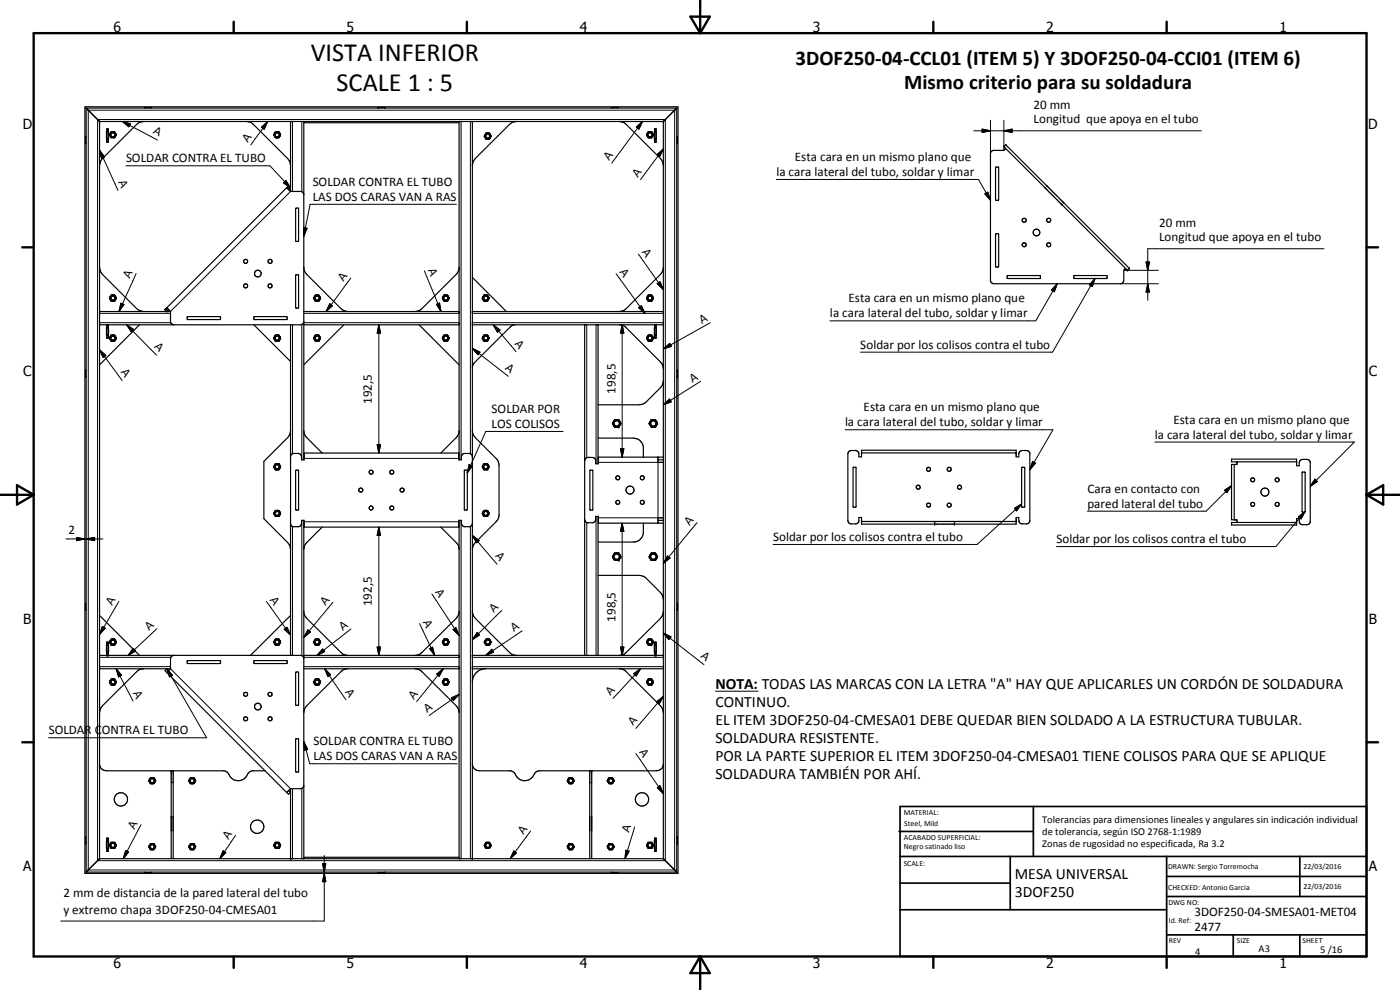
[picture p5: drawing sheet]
<svg xmlns="http://www.w3.org/2000/svg" width="420mm" height="297mm" viewBox="0 0 420 297" stroke-linecap="round" stroke-linejoin="round" font-family="sans-serif">
<g fill="none" stroke="#000" stroke-width=".35">
<path d="M25.5 32h178v230h-178zM25.9 32.4l4 4M25.9 32.4h177.2M25.9 32.4v229.3M29.9 36.4h169.2M29.9 36.4v221.3M32.1 39.5v2.2M32.1 38.7h.4v4h-.4zM32.5 39.5v2.2M33.2 39.8l-.1 .2M33.3 39.8h-.1M33.3 39.5h1.1l.5 .9-.5 .9h-1.1l-.5-.9z"/>
<path d="M33.4 39.5l-.1 .3M34.3 39.5l.2 .3M34.5 39.8l.1 .2M34.5 39.8l-.6-.3-.8 .5M43.1 36.4l-1.5 .4-.6 .5-10.2 10.2-.7 1.1-.2 1.1M43.5 32.4v-.1h2v.1M73.9 36.4l1.5 .4 .7 .5 10.2 10.2 .6 1.1 .3 1.1M82.5 39.8l-.3 .6 .1 .3M82.5 39.8l.7-.3 .8 .5M82.5 39.8l-.2 .9M82.7 39.5h1l.5 .9-.5 .9h-1M82.7 39.5l-.6 .9 .6 .9"/>
<path d="M82.7 39.5l-.2 .3M83.6 39.5l.4 .5M87.2 36.4v21M91.2 36.4v101.6M91.2 36.8h46.6M113.5 32.4v-.1h2v.1M137.8 36.4v101.6M141.8 36.4v221.2M155 36.4l-1.5 .4-.6 .5-10.2 10.2-.7 1.1-.2 1.1M183.5 32.4v-.1h2v.1M185.8 36.4l1.6 .4 .5 .5 10.3 10.2 .6 1.1 .3 1.1M194.6 39.5h1l.5 .9-.5 .9h-1l-.6-.9z"/>
<path d="M194.6 39.5l-.5 .9 .1 .3M195.5 39.5l.4 .5M196.5 39.5v2.2M196.5 38.7h.4v4h-.4zM196.9 39.5v2.2M199.1 36.4v221.3M203.1 32.4l-4 4M203.1 32.4v229.3M25.9 41.1h-.2v2h.2M33.1 40l-.2 .5M33.1 40v.9l.5 .4M34.6 41l-.5 .3"/>
<path d="M34.6 40v.9M34.6 40l.3 .4-.3 .5M34.6 40.9l-.1 .2M34.6 40.9l-.2 .4M34.7 40.1v.1M82.3 40.7l.2 .4M82.5 41.1l.2 .2M82.5 41.1l.5 .2M83.9 41l-.3 .3M84 40l.1 .7M84 40v.7M84 40.9l-.6 .4"/>
<path d="M84 40.7v.2M84.1 40.7l-.1 .2M86.1 56.3l1.1 1.1M87 56.4l-.4 .5M87.1 56.4h-.1M87.1 56.4l-.5-.6-37.1 37 .6 .6 .5-.5M87.2 57.4h3.2l.6 .4 .2 .7M145.3 40.9l.6 .8M145.3 40.9l.6-1h1l.5 1M145.4 40.8v.2M145.4 41l.3 .5M145.4 40.7v.1"/>
<path d="M145.5 40.6v.5M145.5 41.1l.2 .4M145.7 40.2l.2-.2h.9l.3 .4M145.7 41.5l.1 .2M145.7 40.2l-.3 .5M145.7 40.2l-.2 .4M145.7 40.2l.7-.2h.4l.3 .4M145.7 41.5l.7 .2 .6-.2M145.8 41.7h.1M145.9 41.7h1M145.9 40.5l.7-.2 .4 .3v.4a.61 .61 0 0 1-.9 .4 .61 .61 0 0 1-.2-.9zM146.9 41.7h-.1"/>
<path d="M147 41.5l-.1 .2M147.1 40.4v.9M147.1 41.3l-.1 .2M147.1 40.4l.3 .4M147.4 40.9l-.5 .8M147.4 40.8l-.3 .5M194.2 40.7l.6 .6M194.2 40.7l.4 .6M195.8 41l-.3 .3M195.9 40a.9 .9 0 0 0-1.2-.4 .9 .9 0 0 0-.5 1.1M195.9 40l.2 .4-.2 .3M195.9 40v.9"/>
<path d="M195.9 40.9l-.6 .4M195.9 40.7v.2M203.1 41.1h.2v2h-.2M298.8 50.2l.7-.1 .2 .2v9.6l-.2 .2-.7-.2zM301.3 44l.6-.5 37 37-.6 .5zM301.8 43.4l.1 .1M301.8 44.6l-.5 .5h-3.3l-.7 .8v38.4l.2 .5 .8 .3h37.9l.8-.3 .2-.5 .1-3.2 .5-.5M88.8 62.5h.8l-.1 9.9-.8-.1zM298.8 70.2l.7-.1 .2 .2v9.6l-.2 .2-.7-.2zM29.9 93.5h21.3M29.9 80.2l.2 1.1 .7 1 10.2 10.3 1 .6 1.1 .3M32.1 98.3v2.2"/>
<path d="M32.1 97.5v4h.4v-4M32.5 98.3v2.2M32.8 89.5l.5-.9h1.1l.5 .9M32.8 89.5l.5 .8M32.9 89.4l.2 .4M33 89.2l.1 .7M33 89.2l-.1 .2M33.1 89.9l.1 .2M33.1 89l-.1 .2M33.1 89v.1M33.2 90.1l.7 .2 .6-.2M33.2 88.8l-.1 .2"/>
<path d="M33.2 90.1l.1 .2M33.3 90.3h1.1M33.3 90.3h.1M33.4 88.6l-.2 .2M33.6 88.6l-.4 .2M34.1 88.6l.4 .2M34.3 88.6l.2 .2M34.4 90.3h-.1M34.5 88.8l.2 .2M34.5 90.1l-.1 .2M34.7 89v.2M34.7 89.9l-.2 .2"/>
<path d="M34.7 89.2v.7M34.7 89.2l.2 .2M34.9 89.4l-.2 .4M34.9 89.5l-.5 .8M41.9 97.5l-12 12M50.1 92.3l1.1 1.2M51.2 93.5l.1 3.4 .9 .6M56.2 95.1l9.8-.1 .2 .7-.1 .2h-9.8zM76.2 97.5l11 11M76.3 95h9.7l.2 .7-.1 .2h-9.8zM87.2 97.5v99.1M88.8 82.5h.8v9.8l-.2 .2-.7-.3z"/>
<path d="M91.2 96.4l-.2 .7-.8 .4h-60.3M91.2 97.5h46.6M91.2 93.5h46.6M91.2 80.2l.2 1.1 .7 1 10.2 10.3 1 .6 1.1 .3M94.1 89.5l.5-.9h1.1l.5 .9M94.1 89.5l.5 .8M94.2 89.4l.4 .7M94.3 89.7v.1M94.4 89l-.2 .4M94.4 89l-.1 .1M94.4 90l.1 .1M94.5 88.8l-.2 .9"/>
<path d="M94.5 90.1l.1 .2M94.6 90.1l.6 .2 .6-.2M94.6 88.8l-.2 .2M94.6 90.3h1.1M94.6 90.3h.1M94.7 88.6l-.2 .2M94.9 88.6l-.3 .2M95.4 88.6l.4 .2M95.7 88.6l.1 .2M95.7 90.3h.1M95.8 88.8l.2 .2M95.8 90.1l-.1 .2"/>
<path d="M95.9 90l-.1 .1M96 89l.2 .4M96 89v.7M96 89.7v.1M96.2 89.4l-.4 .7M96.2 89.5l-.5 .8M103.2 97.5l-12 12M125.8 97.5l12 12M132.9 89.2l.1 .6M132.9 89.2l.1 .7M133 89l-.1 .2M133 89.9l.1 .2"/>
<path d="M133.1 88.8l-.1 .2M133.1 90.1l.2 .2M133.3 90.3l-.6-.8 .6-.9h1l.5 .9-.5 .8M133.3 90.3h1M133.3 90.3h.1M133.3 88.6l-.2 .2M133.6 88.6l-.5 .2M134 88.6l.6 .4M134.2 88.6l.4 .4M134.3 90.3h-.1M134.6 89l.2 .4-.2 .5M134.6 89.9l-.8 .4-.7-.2"/>
<path d="M134.6 89.9l-.3 .4M134.6 89v.1M134.6 89.1l.1 .6M134.7 89.7l-.1 .1M137.8 80.2l-.2 1.1-.7 1-10.3 10.3-.9 .6-1.2 .3M141.8 97.5h57.3M141.8 93.5h57.3M141.8 83.2l10.2 10.3M144.9 89.1l-.1 .4 .2 .4M145 89l-.1 .1M145 89v.9M145 89.9l.8 .4 .6-.2"/>
<path d="M145 89.9l.2 .4M145.2 90.3l-.5-.8 .5-.9h1.1l.5 .9-.5 .8M145.2 90.3h1.1M145.2 90.3h.1M145.3 88.6l-.3 .4M145.6 88.6l-.6 .4M146 88.6l.5 .4M146.3 88.6l.3 .6M146.3 90.3h.1M146.5 90v.1M146.5 89l.1 .2M146.5 89l.1 .1"/>
<path d="M146.6 89.2v.6M146.6 89.2l-.3 1.1M154.3 97.5l-1.1 .5-10.8 10.8-.6 1.5M175.5 97.5v99.1M179.5 97.5v41.6M186.2 97.5l1.5 .5 10.5 10.6 .6 .9 .3 1.2M194.2 89.2a.9 .9 0 0 0 .4 1 .9 .9 0 0 0 1.1-.1M194.2 89.2l.1 .6M194.3 89l-.1 .2M194.3 90l.3 .3M194.6 88.6h1l.5 .9-.5 .8h-1l-.6-.8zM194.6 88.6l-.3 .4"/>
<path d="M194.8 88.6l-.5 .4M195.3 88.6l.6 .4M195.5 88.6l.4 .4M195.6 90.3h-.1M195.9 89v.9M195.9 89.9l-.3 .4M195.9 89.9l-.2 .2M195.9 89v.1M195.9 89.1l.2 .4-.2 .4M196.5 98.3v2.2M196.5 97.5v4h.4v-4M196.9 98.3v2.2"/>
<path d="M199.1 80.2l-.3 1.1-.6 1-10.3 10.3-.9 .6-1.2 .3M302.3 82.7h9.9v.8l-9.9 .1zM322.3 82.8l9.8-.1 .2 .7-.2 .2h-9.7zM25.9 111h-.2v2h.2M33 101.2l-.1 .3 .2 .4M33 101.2l.1 .7M33.1 101.9l.8 .5 .8-.5M33.1 101l-.1 .2M33.1 101.9l.1 .2M33.2 100.8l.2-.2h.9l.2 .2M33.2 100.8l-.1 .2M33.2 102.1l.1 .1"/>
<path d="M33.3 102.2l.1 .2M33.3 100.5h1.1l.5 1-.5 .9h-1.1l-.5-.9zM33.6 100.6l-.4 .2M34.1 100.6l.6 .4M34.5 102.1v.1M34.6 102l-.3 .4M34.6 100.9l.1 .1M34.7 101v.2M34.7 101.8v.1M34.7 101.2v.7M34.7 101.2v.5M34.7 101.7v.1"/>
<path d="M82.3 101.2l-.1 .3 .2 .4M82.3 101.2l.1 .7M82.4 101.9l.3 .5M82.4 101.9l.8 .5 .8-.5M82.4 101l-.1 .2M82.5 100.8l-.1 .2M82.5 100.8l.2-.2h.9l.3 .2M82.7 100.5h1l.5 1-.5 .9h-1l-.6-.9zM83 100.6l-.5 .2M83.4 100.6l.6 .4M83.9 102l-.3 .4M83.9 100.9l.1 .1"/>
<path d="M84 101l.1 .4-.1 .5M84 101v.9M84.1 101.7l-.1 .1M94.3 101.7v.1M94.4 101v.9M94.4 101l-.2 .4 .2 .5M94.4 101l.3-.4h1l.3 .4M94.4 101.9l.1 .2M94.4 101.9l.8 .5 .8-.5M94.5 102.1l.1 .1M94.6 102.2l.1 .2M94.6 100.5h1.1l.5 1-.5 .9h-1.1l-.5-.9z"/>
<path d="M94.9 100.6l-.5 .4M95.4 100.6l.6 .4M96 101l.2 .4-.2 .3M96 101v.9M96 101.9l-.3 .5M96 101.8v.1M96 101.7v.1M132.9 101.2v.5M132.9 101.2l.1 .7M132.9 101.7l.1 .1M133 101.8v.1M133 101.9l.8 .5 .8-.5"/>
<path d="M133 101l-.1 .2M133 101.9l.3 .5M133.1 100.8l-.1 .2M133.1 100.8l.2-.2h.9l.4 .4M133.1 102.1l.1 .1M133.3 100.5h1l.5 1-.5 .9h-1l-.6-.9zM133.6 100.6l-.5 .2M134 100.6l.6 .4M134.4 102.2l-.2 .2M134.5 102l-.1 .1M134.6 101v.9M134.6 101l.2 .4-.2 .5"/>
<path d="M134.7 101.7l-.1 .1M145 101l.3-.4h1l.2 .4M145 101.9l.8 .5 .7-.5M145 101l-.2 .4 .2 .5M145 101v.9M145.1 102l.2 .4M145.2 100.5h1.1l.5 1-.5 .9h-1.1l-.5-.9zM145.6 100.6l-.6 .4M146 100.6l.5 .4M146.5 101l.1 .2M146.5 101.9l-.2 .5M146.6 101.8l-.1 .1"/>
<path d="M146.6 101.7v.1M146.6 101.2v.5M146.6 101.2l-.1 .7M194.2 101.2l.1 .7M194.2 101.2v.5M194.2 101.7l.1 .1M194.3 101.8v.1M194.3 101l.3-.4h.9l.4 .4M194.3 101.9l.8 .5 .8-.5M194.3 101l-.1 .2M194.3 101.9l.3 .5M194.6 100.5h1l.5 1-.5 .9h-1l-.6-.9z"/>
<path d="M194.8 100.6l-.5 .4M195.3 100.6l.6 .4M195.8 102l-.3 .4M195.9 101l.2 .4-.2 .5M195.9 101v.9M195.9 101.7v.1M199.1 114.2l-.3 1.2-.6 .9-4.2 4.3-1 .6-1.2 .3h-12.3M203.1 111h.2v2h-.2M82.4 139.6l-.2 .4 .2 .4M82.4 139.6l-.1 .4 .2 .7M82.5 139.4l-.1 .2M82.5 139.4l.7-.3 .8 .5"/>
<path d="M82.7 139.1h1M82.7 139.1l-.6 .9 .6 1h1l.5-1-.5-.9M82.7 139.1l-.2 .3M83.6 139.1l.1 .1M83.7 139.2l.3 .4M84 139.6l.1 .4-.1 .5M84 139.6v.9M87.2 136.8l.8-.7h1.7l.4 .2a1.76 1.76 0 0 1 .4 1.7h.8v-2.1h46.4v2.1h.8a1.59 1.59 0 0 1 .6-1.9h1.9l.8 .7M87.2 129.2l-.3 1.1-.6 1-7.1 7.1v17.2l7.1 7.2 .6 .9 .3 1.2M91.2 129.2a2.79 2.79 0 0 0 .9 2.1l4.6 4.6M137.8 129.2a2.79 2.79 0 0 1-.9 2.1l-4.6 4.6M141.8 129.2l.6 1.8 6.8 6.8 .6 1.5-.1 15.9-.8 1.3-6.5 6.6-.6 1.8"/>
<path d="M145 139.6a.89 .89 0 0 1 1.5 0M145 139.6v.9M145 139.6l-.2 .4 .2 .5M145.2 139.1h1.1M145.2 139.1l-.5 .9 .5 1h1.1l.5-1-.5-.9M145.2 139.2l-.2 .4M145.3 139.1l-.1 .1M146.3 139.1v.1M146.3 139.2l.2 .4M146.5 139.6l.1 .7M146.5 139.6l.3 .4-.3 .5M179.5 131.4h10.6a3.1 3.1 0 0 1 3 2.6v3.2"/>
<path d="M183.8 127l.6 1.1M184.4 128.1h1.3M184.4 125.9l-.6 1.1M184.4 126l-.6 1M184.8 126a1.1 1.1 0 0 0-.8 1.2 1.1 1.1 0 0 0 1 .9M185.2 126a1.09 1.09 0 0 1 1 1.1 1.09 1.09 0 0 1-1 1M185.7 125.9l-1.3 .1M185.7 125.9l.6 1.1M185.7 126l.6 1M186.3 127l-.6 1.1M195.2 126.4a1.11 1.11 0 0 0 .7 1.7M195.2 126.4l-.4 .6 .6 1.1"/>
<path d="M195.4 128.1h1.3M195.4 125.9l-.6 1.1 .6 1.1M195.4 126l-.2 .4M195.9 126l-.7 .4M196.4 126a1.1 1.1 0 0 1 .8 1.2 1.1 1.1 0 0 1-1.1 .9M196.7 125.9l.6 1.1M196.7 125.9l-1.3 .1M196.7 126l.6 1M197.3 127l-.6 1.1M197.5 137.2v1.5h1.6M197.5 138h1.6M199.1 137.2h-19.5v1.9h-.8v-1.1l-.6-.7-1.7-.1a1 1 0 0 0-1 1"/>
<path d="M254.8 135.4l.7-.2 1.9 .2 .4 .5v1.2h.8v-2h46.4v2h.8v-1.2l.7-.7h1.8l.8 .7v20.5l-.6 .7-1.7 .1-.7-.2-.3-.8v-.9h-.8v2h-46.4v-2h-.8v1.1l-.4 .6a3.1 3.1 0 0 1-2.4 .1l-.5-.9v-20zM258.6 135.9h46.4M370.4 139.4v16.6M371.2 138.6v.8h-1.6v16.6h1.6v.8M389.1 138.6h-19.5v-.8h19.5v1.9h.8l.1-1.1 .5-.6 1.7-.2 .6 .2 .4 .6v18.1l-.4 .5-.6 .2a2.34 2.34 0 0 1-2.1-.3l-.2-1.5h-.8v1.9h-19.5v-.7h19.5M82.3 153.8l-.1 .3 .2 .4M82.3 153.8l.1 .7M82.4 154.5l.1 .2M82.4 153.6l-.1 .2M82.5 140.7l.2 .2 1.1-.1M82.5 154.7l.2 .2M82.5 153.4l.7-.2 .6 .2"/>
<path d="M82.5 153.4l-.1 .2M82.7 153.2h1l.5 .9-.5 .8h-1M82.7 153.2l-.6 .9 .6 .8M82.7 153.2l-.2 .2M83.6 153.2l.4 .4M83.9 153.4v.1M83.9 140.6v.1M84 153.6l.1 .4-.1 .5M84 140.5l-.8 .4-.7-.2M84 153.6v.9M84 154.5l-.8 .4-.7-.2M84 154.5l-.4 .4"/>
<path d="M87.2 157.3l.8 .7h1.7l.4-.2a1.76 1.76 0 0 0 .4-1.7h.8v2.1h46.4v-2.1h.8a1.59 1.59 0 0 0 .6 1.8l1.9 .1 .8-.7M88.8 141.1h.8l-.1 11.9h-.7l-.1-.2zM91.2 156.1v101.5M96.7 158.2l-4.9 4.9-.4 .6-.2 1.2M132.3 158.2l4.8 4.9 .5 .6 .2 1.2M137.8 156.1v101.5M139.3 141.1l.9 .1-.1 11.8h-.8zM145 140.5l.3 .3a1 1 0 0 0 1.2-.3M145 153.6l-.2 .4 .2 .5M145 153.6a.94 .94 0 0 1 1.5 0M145 154.5a.89 .89 0 0 0 1.5 0M145 153.6v.9"/>
<path d="M145 154.5l.3 .4M145.1 140.6v.1M145.2 153.2h1.1l.5 .9-.5 .8h-1.1l-.5-.8zM145.3 153.2l-.2 .3M146.3 153.2l.2 .4M146.5 154.5l-.2 .4M146.5 140.5l-.2 .4-1.1-.1M146.5 153.6l.1 .2M146.6 153.8l.2 .3-.3 .4M146.6 153.8l-.1 .7M146.7 140.2l-.1 .2M175.5 155.8l.3 .8 .5 .2h1.7l.8-.7v-1.2h.8v2.1h19.5"/>
<path d="M177.1 141.1h.6l.2 .1-.1 11.8h-.7l-.1-.2zM179.5 154.9v41.7M193.1 157v3a2.93 2.93 0 0 1-3 2.6h-10.6M197.5 156.1h1.6M199.1 155.4h-1.6v1.6M256.1 140.2l.8 .2v11.6l-.2 .2-.7-.2zM258.6 156.5h46.4M278.3 151a.62 .62 0 0 1 .9 .3 .62 .62 0 0 1-.4 .8h-.3l-.4-.3zM280.5 156.5v.8M286.5 156.5v.8M306.7 140.3l.7-.1 .1 .2v11.6l-.2 .2-.7-.2zM390.9 141.6h.7l.1 .3v11.6l-.2 .2-.7-.2z"/>
<path d="M179.5 172.6h12.3l1.2 .3 1 .6 4.2 4.3 .6 .9 .3 1.2M183.8 167l.6 1.1M184.4 166l-.6 1M184.4 165.9h1.3M184.4 168.1h1.3M184.4 165.9l-.6 1.1M184.5 165.9l-.1 .1M185.7 165.9l.6 1.1M185.7 166l.4 .8v.5M185.7 165.9v.1M186 166.5l.3 .5M186 166.5a1.1 1.1 0 0 0-1.7-.3 1.1 1.1 0 0 0 .2 1.8 1.1 1.1 0 0 0 1.6-.7"/>
<path d="M186.2 167.3l-.5 .8M186.3 167l-.6 1.1M186.3 167l-.1 .3M195 167.3l.4 .8M195.2 166.4l-.3 .5 .1 .4M195.2 166.4a1.1 1.1 0 0 1 1.7 0 1.1 1.1 0 0 1-.3 1.6 1.1 1.1 0 0 1-1.6-.7M195.2 166.4l-.2 .9M195.4 165.9h1.3M195.4 168.1h1.3M195.4 165.9l-.6 1.1 .6 1.1M195.4 166l-.2 .4M195.5 165.9l-.1 .1"/>
<path d="M196.7 165.9v.1M196.7 165.9l.6 1.1M196.7 166l.6 1M197.3 167l-.6 1.1M25.9 181h-.2v2h.2M29.9 196.6h60.3l.8 .4 .2 .7M29.9 184.7l12 11.9M32.1 193.5v2.2M32.1 196.6v-3.9h.4v3.9M32.5 193.5v2.2M32.8 192.7l.5 .8h1.1l.5-.8M32.8 192.7l.5-.9h1.1l.5 .9"/>
<path d="M32.9 192.7l.1 .2M33 192.4l-.1 .3M33 192.9l.1 .2M33 192.4v.5M33.1 193.1l.1 .2M33.1 192.2l-.1 .2M33.2 193.3l.7 .2 .6-.2M33.2 192l-.1 .2M33.2 193.3l.2 .2M33.4 191.8l-.2 .2M33.6 191.8l-.4 .2M34.1 191.8l.4 .2"/>
<path d="M34.3 191.8l.2 .2M34.5 192l.2 .2M34.5 193.3l-.2 .2M34.5 192l.1 .1M34.7 192.2v.2M34.7 193.1l-.2 .2M34.7 192.4v.5M34.7 192.4l.2 .3M34.7 192.9v.2M34.9 192.7l-.2 .2M52.2 196.6l-.6 .2-.3 .4-.1 3.5M56.2 198.3l9.8-.1 .2 .2v.5l-.2 .2h-9.6l-.2-.2z"/>
<path d="M76.2 198.3l9.8-.1 .2 .2v.5l-.2 .2h-9.6zM82.3 192.4v.5M82.3 192.9l.2 .4M82.5 192l-.2 .4M82.5 193.3l.2 .2M82.7 191.8h1l.5 .9-.5 .8h-1M82.7 191.8l-.6 .9 .6 .8M82.7 191.8l-.2 .2M83 191.8l-.5 .2M83.4 191.8l.6 .4M83.6 191.8l.3 .3M84 193.1l-.8 .4-.7-.2"/>
<path d="M84 192.2v.2M84 193.1l-.4 .4M84 192.2l.1 .2M84 192.4v.7M84.1 192.4l-.1 .7M87.2 184.7l-12 11.9M91.2 196.6h46.6M91.2 183.4l.2 1.1 .7 1 10.2 10.2 .6 .6 1.1 .3M94.1 192.7l.5 .8h1.1l.5-.8M94.1 192.7l.5-.9h1.1l.5 .9M94.2 192.7l.1 .2M94.3 192.9l.3 .4"/>
<path d="M94.3 192.4v.5M94.3 192.4l-.1 .3M94.3 192.9l.2 .4M94.5 193.3l.2 .2M94.5 192l-.2 .4M94.6 193.3l.6 .2 .6-.2M94.6 192l-.3 .4M94.7 191.8l-.2 .2M94.9 191.8l-.3 .2M95.4 191.8l.4 .2M95.7 191.8l.1 .2M95.8 192l.2 .4"/>
<path d="M95.8 193.3l-.1 .2M96 192.4v.5M96 192.9l-.2 .4M96 192.4l.2 .3M96.2 192.7l-.2 .2M132.9 192.9l.2 .4M132.9 192.4v.5M133.1 192l-.2 .4M133.1 193.3l.2 .2M133.3 191.8h1l.5 .9-.5 .8h-1l-.6-.8zM133.3 191.8l-.2 .2M133.6 191.8l-.5 .2"/>
<path d="M134 191.8l.6 .4M134.2 191.8l.3 .3M134.6 192.2l.1 .2M134.6 193.1l-.8 .4-.7-.2M134.6 193.1l-.4 .4M134.7 192.4v.5M134.7 192.9l-.1 .2M137.8 183.4l-.2 1.1-.7 1-10.3 10.2-.6 .6-1.1 .3M141.8 196.6h57.3M141.8 183.4l.2 1.1 .7 1 10.2 10.2 .6 .6 1.1 .3M145.3 192.7l.6 .8h1l.5-.8M145.3 192.7l.6-.9h1l.5 .9"/>
<path d="M145.4 192.7l.1 .2M145.5 192.4v.5M145.5 192.4l-.1 .3M145.5 192.9l.2 .4M145.7 193.3l.2 .2M145.7 192l-.2 .4M145.7 193.3l.7 .2 .6-.2M145.9 191.8l-.2 .2M146.1 191.8l-.4 .2M146.6 191.8l.4 .2M146.8 191.8l.2 .2M147 192l.1 .2"/>
<path d="M147 193.3l-.2 .2M147.1 192.2l.3 .5M147.1 192.2v.9M147.1 193.1l-.1 .2M147.4 192.7l-.3 .4M194.2 192.4v.5M194.2 192.9a.9 .9 0 0 0 .8 .6 .9 .9 0 0 0 .9-.4M194.2 192.9l.4 .6M194.6 191.8h1l.5 .9-.5 .8h-1l-.6-.8zM194.6 191.8l-.4 .6M194.8 191.8l-.6 .6M195.3 191.8l.6 .4"/>
<path d="M195.5 191.8l.3 .3M195.9 192.2v.2M195.9 192.2v.9M195.9 193.1l-.4 .4M195.9 192.4l.2 .3-.2 .4M196.5 193.5v2.2M196.5 196.6v-3.9h.4v3.9M196.9 193.5v2.2M199.1 183.4l-.3 1.1-.6 1-10.3 10.2-.5 .6-1.2 .3M203.1 181h.2v2h-.2M29.9 200.7h21.3M32.8 204.6l.5 .9"/>
<path d="M32.9 204.6l.1 .3M33 204.9l.1 .2M33 204.4v.5M33 204.4l-.1 .2M33.1 204.2a.89 .89 0 0 1 1.6 0M33.1 205.1a.94 .94 0 0 0 1.6 0M33.1 204.2l-.1 .2M33.1 205.1l.2 .4M33.3 203.8l-.5 .8M33.3 203.8h1.1M33.3 205.5h1.1M33.3 203.8l-.2 .4"/>
<path d="M33.3 205.5h.1M33.4 203.8h-.1M34.3 203.8h.1M34.4 203.8l.5 .8M34.4 203.8l.3 .4M34.4 205.5h-.1M34.6 205.2l-.2 .3M34.7 204.2v.2M34.7 204.4v.5M34.7 204.9v.2M34.7 204.4l.2 .2M34.9 204.6l-.2 .3"/>
<path d="M34.9 204.6l-.5 .9M42.7 200.7l-1.4 .6-10.5 10.5-.7 .9-.2 1.2M50.1 201.8l36.5 36.5 .6-.6-.6-.5M50.6 201.2l-.5-.5-.6 .5 .6 .6M51.2 200.7l-1.1 1.1M88.8 201.7h.8l-.1 9.9-.8-.1zM91.2 200.7h46.6M94.1 204.6l.5 .9M94.2 204.6l.2 .5M94.3 204.4l.1 .7M94.4 204.2l-.2 .4M94.4 205.1l.1 .2"/>
<path d="M94.4 205.1l.2 .2M94.5 205.3l.1 .2M94.5 204l-.1 .2M94.6 204l.6-.2 .6 .2M94.6 205.3l.6 .2 .6-.2M94.6 204l-.2 .2M94.6 203.8h1.1M94.6 205.5h1.1M94.6 203.8l-.5 .8M94.6 205.5h.1M94.6 203.8l-.1 .2M94.7 203.8h-.1"/>
<path d="M95.7 203.8h.1M95.7 203.8l.5 .8M95.7 205.5h.1M95.7 203.8l.1 .2M95.8 204l.2 .2M95.8 205.3l-.1 .2M96 205.1l-.2 .2M96 204.2l.2 .4M96 204.4v.7M96.2 204.6l-.2 .5M96.2 204.6l-.5 .9M104 200.7l-1.4 .6-10.5 10.5a2.79 2.79 0 0 0-.9 2.1"/>
<path d="M124.9 200.7l1.5 .6 10.5 10.5a2.79 2.79 0 0 1 .9 2.1M132.9 204.4v.5M132.9 204.9l.1 .2M133 205.1l.1 .2M133 204.2l-.1 .2M133.1 204l.7-.2 .8 .4M133.1 204l-.1 .2M133.1 205.3l.2 .2M133.3 203.8h1M133.3 205.5h1M133.3 203.8l-.6 .8 .6 .9M133.3 205.5h.1"/>
<path d="M133.3 203.8l-.2 .2M133.3 203.8h.1M134.2 203.8h.1M134.3 203.8l.5 .8-.5 .9M134.3 205.5h-.1M134.3 203.8l.3 .4M134.5 205.2l-.2 .3M134.6 204.2l.2 .4-.2 .5M134.6 205.1l-.8 .4-.7-.2M134.7 204.4l-.1 .7M141.8 200.7h57.3M145.3 200.7a4 4 0 0 0-3.5 3.9"/>
<path d="M186.2 200.7l1.5 .6 10.5 10.5 .6 .9 .3 1.2M194.2 204.4v.5M194.2 204.9l.1 .2M194.3 204.2a.89 .89 0 0 1 1.6 0M194.3 205.1l.8 .4 .6-.2M194.3 204.2l-.1 .2M194.3 205.1l.3 .4M194.6 203.8l-.3 .4M195.5 203.8h.1M195.6 203.8h-1l-.6 .8 .6 .9h1M195.6 203.8l.5 .8-.5 .9M195.6 205.5h-.1"/>
<path d="M195.6 203.8l.3 .4M195.8 205.2l-.1 .1M195.9 204.2l.2 .4-.2 .5M195.9 204.2v.9M195.9 205.1l-.3 .4M29.9 229.2a2 2 0 0 0 2 2.1h35.3a3.9 3.9 0 0 1 2.2 2.1 3.2 3.2 0 0 0 5.2-1.5l1.1-.6h3.8M44.8 234v.5M44.8 234.5l.1 .2M44.9 234.7l.1 .2M44.9 233.8l-.1 .2M45 234.9l.2 .2M45 233.6l.9-.2 .7 .6"/>
<path d="M45 234.9l.5 .2M45 233.6l-.1 .2M45.2 233.3l-.2 .3M46.1 233.3l.5 .7M46.2 233.3h-1l-.5 .9 .5 .9h1M46.2 233.3l.5 .9-.5 .9M46.4 234.7l-.5 .4M46.4 234.7l-.3 .4M46.6 234v.5M46.6 234.5l-.2 .2M51.4 231.3v26.3M52 231.3v26.3"/>
<path d="M56.8 234.5l.1 .2M56.8 234v.5M56.9 234.7l.2 .2M57 234.9l.2 .2M57 233.6l-.2 .4M57.1 233.6l.6-.3 .6 .3M57.1 234.9l.3 .2M57.1 233.6l-.3 .4M57.2 233.3h1l.5 .9-.5 .9h-1l-.6-.9zM57.2 233.3l-.2 .3M58.1 233.3l.2 .3M58.3 233.6l.2 .2"/>
<path d="M58.3 234.9l-.4 .2M58.3 234.9l-.2 .2M58.5 233.8v.9M58.5 234.7l-.2 .2M58.5 233.8a.51 .51 0 0 1 0 .9M86.1 237.7v.1M86.6 237.2l-.5 .5M87.2 236.6v21M87.2 236.6l-.6 .6M88.8 221.7h.8v9.9h-.2l-.7-.2zM91.2 235.6l-.2 .7-.6 .3h-3.2M141.8 229.2a2.09 2.09 0 0 0 2 2.1h9.4a2.74 2.74 0 0 1 1.9 1.8 3.1 3.1 0 0 0 5.3-.9l.4-.6 .9-.3h35.4a2.09 2.09 0 0 0 2-2.1"/>
<path d="M170.4 234v.5M170.4 234.5l.2 .4M170.6 233.6l.7-.3 .7 .5M170.6 234.9l.5 .2M170.6 233.6l-.2 .4M170.6 234.9l.2 .2M170.8 233.3l-.2 .3M171.7 233.3l.3 .5M171.8 233.3h-1l-.5 .9 .5 .9h1M171.8 233.3l.5 .9-.5 .9M172 233.8l.3 .4-.3 .5M172 233.8v.9"/>
<path d="M172 234.7l-.5 .4M172 234.7l-.3 .4M177 231.3v26.3M177.6 231.3v26.3M182.4 234v.5M182.4 234.5l.1 .2M182.5 234.7l.5 .4M182.5 234.7l.3 .4M182.8 233.3h1l.5 .9-.5 .9h-1l-.6-.9zM182.8 233.3l-.4 .7M183.7 233.3l.2 .3M183.9 234.9l-.4 .2"/>
<path d="M183.9 233.6l-.9-.2-.6 .6M183.9 233.6l.2 .2M183.9 234.9l-.2 .2M184.1 234.7l-.2 .2M184.1 233.8v.9M184.1 233.8l.2 .4-.2 .5M25.9 251h-.2v2h.2M29.9 257.6h169.2M29.9 257.7l-4 4M32.1 252.3v2.3M32.1 251.5h.4v3.9h-.4zM32.5 252.3v2.3"/>
<path d="M32.8 253.7l.5 .9h1.1l.5-.9M32.8 253.7l.5-1h1.1l.5 1M32.9 253.7l.1 .2M33 253.4l-.1 .3M33 253.9l.1 .2M33 253.4v.5M33.1 254.1l.1 .2M33.1 253.2l-.1 .2M33.2 253l.1-.2h1.1l.2 .3M33.2 253l-.1 .2M33.2 254.3l.2 .3M33.6 252.8l-.4 .2"/>
<path d="M34.1 252.8l.6 .6M34.6 254.2l-.3 .4M34.7 253.4v.5M34.7 253.4l.2 .3M34.7 253.9l-.6 .6-.9-.2M34.9 253.7l-.2 .2M44.8 254.3l.1 .1M44.8 254.3l.1 .2M44.9 253.6v.1M44.9 253.6l-.1 .7M44.9 254.5l.3 .4M45 253.4l-.2 .9"/>
<path d="M45 253.4l-.1 .2M45.2 253.2l-.2 .2M45.5 253.2l-.5 .2M45.9 253.2l.5 .4M46.1 253.2l.5 .6M46.2 253.2h-1l-.5 .8 .5 .9h1M46.2 253.2l.5 .8-.5 .9M46.4 253.6l.2 .2M46.4 253.6l.1 .1M46.5 254.4a.92 .92 0 0 1-1.6 .1M46.6 253.8v.5M46.6 254.3l-.5 .6"/>
<path d="M56.8 253.8v.5M56.8 254.3l.4 .6M56.8 254.4a.92 .92 0 0 0 1.7 .1M56.9 253.6l-.1 .2M57 253.4l-.1 .2M57.1 253.4l-.2 .2M57.2 253.2h1l.5 .8-.5 .9h-1l-.6-.9zM57.2 253.2l-.2 .2M57.4 253.2l-.3 .2M57.9 253.2l.4 .2M58.1 253.2l.2 .2M58.3 253.4l.2 .2"/>
<path d="M58.3 253.4l.3 .4M58.5 253.6l.2 .4-.2 .4M58.5 254.5l-.4 .4M58.5 253.6v.1M58.5 253.8v.7M82.3 253.4v.5M82.3 253.9l.2 .4M82.5 253l.1-.2h1.1l.2 .3M82.5 254.3l.2 .3M82.5 253l-.2 .4M82.7 252.7h1l.5 1-.5 .9h-1l-.6-.9zM83 252.8l-.5 .2"/>
<path d="M83.4 252.8l.6 .6M83.9 254.2l-.3 .4M84 254.1l-.8 .5-.7-.3M84 253.4v.7M84.1 253.4l-.1 .7M91.2 257.2h46.6M145.3 253.7l.6 .9h1l.5-.9M145.3 253.7l.6-1h1l.5 1M145.4 253.7l.1 .2M145.5 253.4l-.1 .3M145.5 253.9l.2 .4M145.5 253.4v.5"/>
<path d="M145.7 253l.1-.2h1.1l.2 .4M145.7 254.3l.2 .3M145.7 253l-.2 .4M145.7 254.3l.7 .3 .6-.3M146.1 252.8l-.4 .2M146.6 252.8l.5 .4M147 254.3l-.2 .3M147.1 253.2v.9M147.1 254.1l-.1 .2M147.1 253.2l.3 .5M147.4 253.7l-.3 .4M170.4 254.3l.1 .1"/>
<path d="M170.4 254.3l.1 .2M170.5 254.5l.1 .2M170.5 253.6l-.1 .7M170.5 253.6l-.2 .4 .1 .3M170.6 253.4l-.1 .2M170.6 254.7l.2 .2M170.8 253.2l-.2 .2M171.1 253.2l-.5 .2M171.5 253.2l.5 .4M171.7 253.2l.3 .4M171.8 253.2h-1l-.5 .8 .5 .9h1M171.8 253.2l.5 .8-.5 .9"/>
<path d="M172 254.5l-.7 .4-.7-.2M172 253.6l.3 .4-.3 .5M172 254.5l-.3 .4M172 253.6l.2 .2M172.1 253.8v.5M172.2 254.3l-.2 .2M182.4 253.8v.5M182.4 254.3l.4 .6M182.4 254.4a.92 .92 0 0 0 1.7 .1M182.5 253.6l-.1 .2M182.8 253.2h1l.5 .8-.5 .9h-1l-.6-.9zM182.8 253.2l-.3 .4"/>
<path d="M183 253.2l-.5 .4M183.5 253.2l.4 .2M183.7 253.2l.2 .2M183.9 253.4l.2 .2M183.9 253.4l.3 .4M184.1 253.6l.2 .4-.2 .5M184.1 254.5l-.4 .4M184.1 253.6v.1M184.1 253.8v.5M184.2 254.3l-.1 .1M194.2 253.9l.4 .5 .5 .2 .8-.5M194.2 253.4v.5"/>
<path d="M194.2 253.9l.4 .7M194.3 253.1l-.1 .3M194.4 253l.1-.2h1.1l.2 .3M194.6 252.7h1l.5 1-.5 .9h-1l-.6-.9zM194.8 252.8l-.6 .6M195.3 252.8l.6 .4M195.8 254.2l-.3 .4M195.9 253.2v.9M195.9 253.2l.2 .4-.2 .5M196.5 252.3v2.3M196.5 251.5h.4v3.9h-.4zM196.9 252.3v2.3"/>
<path d="M199.1 257.7l4 4M203.1 251h.2v2h-.2M25.9 261.7h177.2M43.5 261.7v.1h2v-.1M113.5 261.7v.1h2v-.1M183.5 261.7v.1h2v-.1"/>
<circle cx="33.9" cy="40.4" r=".61"/>
<circle cx="83.2" cy="40.5" r=".6"/>
<circle cx="195.1" cy="40.5" r=".59"/>
<circle cx="73.7" cy="78.4" r=".61"/>
<circle cx="81" cy="78.4" r=".6"/>
<circle cx="307.3" cy="66.1" r=".6"/>
<circle cx="307.4" cy="73.4" r=".6"/>
<circle cx="311.1" cy="69.8" r="1"/>
<circle cx="314.7" cy="73.4" r=".6"/>
<circle cx="314.7" cy="66.1" r=".6"/>
<circle cx="33.9" cy="89.5" r=".6"/>
<circle cx="73.7" cy="85.8" r=".6"/>
<circle cx="77.4" cy="82.1" r="1.01"/>
<circle cx="81" cy="85.8" r=".61"/>
<circle cx="95.2" cy="89.4" r=".6"/>
<circle cx="133.8" cy="89.4" r=".61"/>
<circle cx="145.8" cy="89.5" r=".61"/>
<circle cx="195.1" cy="89.5" r=".59"/>
<circle cx="33.9" cy="101.4" r=".59"/>
<circle cx="83.2" cy="101.4" r=".59"/>
<circle cx="95.2" cy="101.4" r=".6"/>
<circle cx="133.8" cy="101.4" r=".6"/>
<circle cx="145.8" cy="101.4" r=".61"/>
<circle cx="195.1" cy="101.4" r=".59"/>
<circle cx="185.1" cy="127" r=".81"/>
<circle cx="196.1" cy="127" r=".81"/>
<circle cx="83.2" cy="140" r=".6"/>
<circle cx="83.2" cy="154.1" r=".59"/>
<circle cx="108.3" cy="147" r=".61"/>
<circle cx="111.4" cy="152.4" r=".6"/>
<circle cx="111.4" cy="141.7" r=".6"/>
<circle cx="117.6" cy="152.4" r=".6"/>
<circle cx="117.6" cy="141.7" r=".6"/>
<circle cx="120.7" cy="147" r=".6"/>
<circle cx="145.8" cy="140.1" r=".61"/>
<circle cx="145.8" cy="154" r=".6"/>
<circle cx="185.4" cy="143.4" r=".6"/>
<circle cx="185.4" cy="150.7" r=".6"/>
<circle cx="189.1" cy="147" r="1.2"/>
<circle cx="192.8" cy="150.7" r=".6"/>
<circle cx="192.8" cy="143.4" r=".61"/>
<circle cx="275.6" cy="146.2" r=".61"/>
<circle cx="278.7" cy="140.8" r=".6"/>
<circle cx="284.9" cy="140.8" r=".6"/>
<circle cx="284.9" cy="151.6" r=".61"/>
<circle cx="287.9" cy="146.2" r=".61"/>
<circle cx="375.9" cy="151.3" r=".6"/>
<circle cx="375.9" cy="144" r=".6"/>
<circle cx="379.6" cy="147.6" r="1.2"/>
<circle cx="383.3" cy="144" r=".6"/>
<circle cx="383.3" cy="151.3" r=".6"/>
<circle cx="185.1" cy="167" r=".79"/>
<circle cx="196.1" cy="167.1" r=".8"/>
<circle cx="33.9" cy="192.7" r=".62"/>
<circle cx="83.2" cy="192.6" r=".6"/>
<circle cx="95.2" cy="192.7" r=".6"/>
<circle cx="133.8" cy="192.7" r=".6"/>
<circle cx="146.4" cy="192.7" r=".6"/>
<circle cx="195.1" cy="192.7" r=".6"/>
<circle cx="33.9" cy="204.6" r=".59"/>
<circle cx="73.7" cy="208.3" r=".61"/>
<circle cx="73.7" cy="215.7" r=".61"/>
<circle cx="77.4" cy="212" r="1"/>
<circle cx="81" cy="215.7" r=".6"/>
<circle cx="81.1" cy="208.3" r=".61"/>
<circle cx="95.2" cy="204.6" r=".6"/>
<circle cx="133.8" cy="204.6" r=".6"/>
<circle cx="195.1" cy="204.6" r=".6"/>
<circle cx="36.3" cy="239.8" r="1.99"/>
<circle cx="45.7" cy="234.2" r=".6"/>
<circle cx="57.7" cy="234.2" r=".6"/>
<circle cx="171.3" cy="234.2" r=".6"/>
<circle cx="183.3" cy="234.2" r=".6"/>
<circle cx="192.7" cy="239.8" r="2"/>
<circle cx="33.9" cy="253.6" r=".62"/>
<circle cx="45.7" cy="254" r=".6"/>
<circle cx="57.7" cy="254.1" r=".6"/>
<circle cx="77.2" cy="248" r="1.99"/>
<circle cx="83.2" cy="253.6" r=".6"/>
<circle cx="146.4" cy="253.6" r=".6"/>
<circle cx="171.3" cy="254" r=".6"/>
<circle cx="183.3" cy="254.1" r=".6"/>
<circle cx="195.1" cy="253.6" r=".6"/>
</g>
<g fill="#000">
<circle cx="29.9" cy="36.4" r=".18"/>
<circle cx="32.1" cy="38.7" r=".18"/>
<circle cx="32.5" cy="38.7" r=".18"/>
<circle cx="87.2" cy="36.4" r=".18"/>
<circle cx="113.5" cy="32.3" r=".18"/>
<circle cx="115.5" cy="32.3" r=".18"/>
<circle cx="141.8" cy="36.4" r=".18"/>
<circle cx="196.5" cy="38.7" r=".18"/>
<circle cx="196.9" cy="38.7" r=".18"/>
<circle cx="199.1" cy="36.4" r=".18"/>
<circle cx="25.7" cy="41.1" r=".18"/>
<circle cx="32.6" cy="40.4" r=".18"/>
<circle cx="86.1" cy="56.3" r=".18"/>
<circle cx="86.6" cy="55.8" r=".18"/>
<circle cx="87.2" cy="56.3" r=".18"/>
<circle cx="203.3" cy="41.1" r=".18"/>
<circle cx="318.5" cy="61.3" r=".18"/>
<circle cx="319.1" cy="60.7" r=".18"/>
<circle cx="29.9" cy="93.5" r=".18"/>
<circle cx="32.1" cy="97.5" r=".18"/>
<circle cx="32.5" cy="97.5" r=".18"/>
<circle cx="49.5" cy="92.8" r=".18"/>
<circle cx="50.1" cy="93.4" r=".18"/>
<circle cx="50.1" cy="92.3" r=".18"/>
<circle cx="137.8" cy="93.5" r=".18"/>
<circle cx="141.8" cy="93.5" r=".18"/>
<circle cx="196.5" cy="97.5" r=".18"/>
<circle cx="196.9" cy="97.5" r=".18"/>
<circle cx="199.1" cy="93.5" r=".18"/>
<circle cx="337.8" cy="80.6" r=".18"/>
<circle cx="338.4" cy="81.1" r=".18"/>
<circle cx="338.9" cy="80.5" r=".18"/>
<circle cx="25.7" cy="113" r=".18"/>
<circle cx="203.3" cy="113" r=".18"/>
<circle cx="179.6" cy="137.2" r=".18"/>
<circle cx="183.8" cy="127" r=".18"/>
<circle cx="185.7" cy="128.1" r=".18"/>
<circle cx="185.7" cy="126" r=".18"/>
<circle cx="186.3" cy="127" r=".18"/>
<circle cx="194.8" cy="127" r=".18"/>
<circle cx="197.3" cy="127" r=".18"/>
<circle cx="197.5" cy="137.2" r=".18"/>
<circle cx="258.6" cy="135.9" r=".18"/>
<circle cx="305" cy="135.9" r=".18"/>
<circle cx="371.2" cy="138.6" r=".18"/>
<circle cx="389.1" cy="138.6" r=".18"/>
<circle cx="258.6" cy="156.5" r=".18"/>
<circle cx="280.5" cy="157.3" r=".18"/>
<circle cx="280.5" cy="156.5" r=".18"/>
<circle cx="286.5" cy="157.3" r=".18"/>
<circle cx="286.5" cy="156.5" r=".18"/>
<circle cx="305" cy="156.5" r=".18"/>
<circle cx="183.8" cy="167" r=".18"/>
<circle cx="185.7" cy="168.1" r=".18"/>
<circle cx="186.3" cy="167" r=".18"/>
<circle cx="194.8" cy="167" r=".18"/>
<circle cx="197.3" cy="167" r=".18"/>
<circle cx="32.1" cy="196.6" r=".18"/>
<circle cx="32.1" cy="192.7" r=".18"/>
<circle cx="32.5" cy="196.6" r=".18"/>
<circle cx="32.5" cy="192.7" r=".18"/>
<circle cx="196.5" cy="196.6" r=".18"/>
<circle cx="196.5" cy="192.7" r=".18"/>
<circle cx="196.9" cy="196.6" r=".18"/>
<circle cx="196.9" cy="192.7" r=".18"/>
<circle cx="51.4" cy="231.3" r=".18"/>
<circle cx="52" cy="231.3" r=".18"/>
<circle cx="177" cy="231.3" r=".18"/>
<circle cx="177.6" cy="231.3" r=".18"/>
<circle cx="25.7" cy="253" r=".18"/>
<circle cx="32.1" cy="251.5" r=".18"/>
<circle cx="32.5" cy="251.5" r=".18"/>
<circle cx="51.4" cy="245" r=".18"/>
<circle cx="51.4" cy="249" r=".18"/>
<circle cx="52" cy="245" r=".18"/>
<circle cx="52" cy="249" r=".18"/>
<circle cx="87.2" cy="257.6" r=".18"/>
<circle cx="141.8" cy="257.6" r=".18"/>
<circle cx="177" cy="245" r=".18"/>
<circle cx="177" cy="249" r=".18"/>
<circle cx="177.6" cy="245" r=".18"/>
<circle cx="177.6" cy="249" r=".18"/>
<circle cx="196.5" cy="251.5" r=".18"/>
<circle cx="196.9" cy="251.5" r=".18"/>
<circle cx="203.3" cy="253" r=".18"/>
<circle cx="113.5" cy="261.8" r=".18"/>
<circle cx="115.5" cy="261.8" r=".18"/>
</g>
<g fill="none" stroke="#000" stroke-width=".3">
<path d="M26.5 33.1h176v227.9h-176zM29.3 35.9h170.4v222.3h-170.4zM32.1 39.7h.4M36.7 36.4l2.4 .8-.4 .9zM36.7 36.4l10.6 5.6M78.5 38.2l1.8-1.8-1 2.4zM80.3 36.4l-5 7.1M87.8 36.4v21M90.6 36.4v21.1M138.4 36.4v101.6M141.2 36.4v99.7M191 38.1l1.8-1.7-1 2.3z"/>
<path d="M192.8 36.4l-9.2 12.5M196.5 39.7h.4M292.3 39.2h68.2M294.8 38.7l2.5 .5-2.5 .6zM297.3 36.1v10M301.3 39.2l2.4-.5v1.1zM301.3 36.1v9M29.9 45.1l1.5 2-.9 .4zM29.9 45.1l5.5 12M32.1 41.7h.4M37.8 49.7h43.2l6.2 6.6M85.1 54.9l.7-.8 1.4 2.2z"/>
<path d="M85.8 54.1l1.4 2.2-2.1-1.4zM86.3 56l.6 .6M87.2 57.4l-36 36.1M196.5 41.7h.4M197.2 46.4l1.9-1.7-1.1 2.3zM199.1 44.7l-6.9 9.2M233 53.8h60.7l3.6 6.3M295.6 58.2l.8-.5 .9 2.4zM91.2 68.3l.9 .2-.9 2.4zM137 61.3h-43.9l-1.9 9.6M191.6 76.2l7.5 10.7M343.9 78.6h1.1l-.5 2.5z"/>
<path d="M397.3 74.6h-52.8v15.5M29.9 94h21.3M29.9 96.8h21.4M32.1 98.4h.4M36.3 91l.9 .4-1.5 2.1zM38 97.5l2.1 1.3-.7 .8zM38 97.5l9 9.1M40.8 82.1l-5.1 11.4M49.8 92.6l.6 .5M87.8 97.5v38.6M90.6 97.4v40.6M91.2 94h46.6"/>
<path d="M91.2 96.8h46.6M99 91.1l.8 .6-1.9 1.8zM105.3 83.4l-7.4 10.1M113.7 97.5l.5 2.4h-1zM113.7 97.5v38.4M127.4 81.3l5 12.2M131 91.3l.9-.4 .5 2.6zM141.8 94h57.3M141.8 96.8h57.3M148 97.5l2.1 1.5-.8 .7zM148 97.5l6.9 8M176.1 97.5v39.8"/>
<path d="M178.9 97.5v41.6M184.9 82.2l8.7 11.8M186.7 97.5l.5 2.4h-1zM186.7 97.5v39.7M191.7 92.3l.8-.6 1.1 2.3zM196.5 98.4h.4M197.2 85.1l.9-.6 1 2.4zM213.1 96.8l-14 7.9M317.3 85.1l-.9 2.4-.9-.5zM317.3 85.1l-6.5 11.2h-61.7M328.6 83.6l-.8 2.4-.9-.5zM328.6 83.6l-12.7 22.1h-57.7"/>
<path d="M336.2 85.1h11.4M337.3 81.1h10.3M344.5 85.1l.5 2.5h-1.1zM29.9 104.9l1.9 1.8-.9 .5zM29.9 104.9l6.7 9.3M32.1 100.5h.4M141.8 104.5l2.2 1.2-.5 .7zM141.8 104.5l10.8 8.4M196.5 100.5h.4M199.1 104.7l1.9-1.7 .5 .9zM210.3 114.4l-11.2 7.1M91.3 137.5h46.4"/>
<path d="M113.2 133.4h1l-.5 2.5zM140.8 139.4l.9 .4-1.5 2.1zM169 129.5h-23.2l-5.6 12.4M179.6 138.7h17.9v16.7h-17.9M186.2 134.7h1l-.5 2.5zM199.1 121.5l1.8-1.8 .6 .9zM253.6 128.9h62.4l-6.9 12M309.9 138.5l.9 .5-1.7 1.9zM346.6 132.6h59.9l-13.3 13.3M87.8 158v38.6M90.6 156.1v40.6M91.3 156.5h46.4"/>
<path d="M113.7 158.2l.5 2.5h-1zM113.7 158.2v38.4M138.4 156.1v101.5M141.2 158v99.6M176.1 156.8v39.8M178.9 154.9v41.7M186.7 157l.5 2.4h-1zM186.7 157v39.6M209.2 156.8l-10.1 12.2M304.4 152.5l2.2-1.3-1.5 2.1zM306.6 151.2l-13.4 12.2h-61.2M367.5 147.1l2.1-1.4-1.4 2.1z"/>
<path d="M369.6 145.7l-7.6 7.7h-35.7M389.7 155.1l2-1.6-1.2 2.2zM391.7 153.5l-8.8 10.5h-65.8M394.6 143.8l.7 .7-2.1 1.4zM19.8 161.7h11.1M23 161.2l2.5 .5-2.5 .5zM25.9 161.7l2.5-.5v1zM129.6 178.2l8.2 12.5M141.8 160.7l2 1.5-.8 .7zM141.8 160.7l7.4 8.6M200.3 166.8l.8 .6-2 1.6zM29.9 197.2h21.4"/>
<path d="M30.7 188l.9 .5-1.7 1.9zM32.1 195.6h.4M32.1 193.6h.4M35.7 180.5l-5.8 9.9M40 194.6l.7 .7-2.2 1.3zM47.1 188.6l-8.6 8M80 180.5l7.2 10M85.3 188.8l.8-.6 1.1 2.3zM91.2 197.2h46.6M92.4 189l.8 .6-2 1.7zM96.8 194.7l.6 .8-2.2 1.1zM99.9 180.7l-8.7 10.6"/>
<path d="M105.3 188.7l-10.1 7.9M113.2 194.1h1l-.5 2.5zM125.9 187.1l4.6 9.5M128.9 194.6l.9-.4 .7 2.4zM136 188.9l.8-.6 1 2.4zM141.8 197.2h57.3M143.2 189.8l.7 .7-2.1 1.4zM145.8 196.6l1.8-1.8 .6 .9zM150.6 183.2l-8.8 8.7M156.7 189.3l-10.9 7.3M186.2 194.1h1l-.5 2.5zM196.5 195.6h.4"/>
<path d="M196.5 193.6h.4M199.1 189.9l2.3 1.2-.7 .8zM199.1 189.9l12.2 9.5M29.9 200h21.3M34.9 200.7l1.6 1.9-.9 .5zM34.9 200.7l5 9.7M50.1 200.7l1.7 1.9-.9 .5zM50.1 200.7l11.9 20.7h-47.4M51.2 200.7l36 35.9M91.2 200h46.6M97.4 200.7l1.8 1.7-.8 .6zM97.4 200.7l6.4 9.3"/>
<path d="M131.1 202.3l1.9-1.6-1.2 2.2zM133 200.7l-8 9.8M135.5 209.4l2.3-1-1.8 1.8zM137.8 208.4l-9 6.3M141.8 200h57.3M190.1 202.1l2.1-1.4-1.3 2.1zM192.2 200.7l-8.2 8.8M197.1 210.6l2-1.6-1.3 2.2zM199.1 209l-8.3 9.6M214.7 207.4h12.8M51.4 234.8h.6M87.8 236.6v21"/>
<path d="M90.6 236.6v21M91.2 222.5l1.1 2.3-1 .3zM91.2 222.5l1.8 6.7h44.2M177 234.8h.6M190.8 226.1l8.3 12M197.3 236.3l.8-.5 1 2.3zM32.1 252.4h.4M32.1 254.4h.4M37.7 255.2l.9 .5-1.6 1.9zM42.3 247.4l-5.3 10.2M67 255.3l.8 .5-1.8 1.8zM70.7 250.7l-4.7 6.9"/>
<path d="M96.8 259.1h1l-.5 2.6zM97.3 256.7v19.7h-79.1M154.2 255.3l.8 .6-1.9 1.7zM159.2 249.3l-6.1 8.3M187.8 255.1l1 .3-1.2 2.2zM190.4 248.1l-2.8 9.5M196.5 252.4h.4M196.5 254.4h.4M97.3 262l.5 2.5h-1z"/>
</g>
<g fill="none" stroke="#000" stroke-width=".71">
<path d="M10.1 9.9h400v277.1h-400zM70.1 6.5v3.4M140.1 6.5v3.4M207.2 5h5.8l-2.9 4.9zM210.1 0v9.9M280.1 6.5v3.4M350.1 6.5v3.4M6.7 74.2h3.4M410.1 74.2h3.5M.1 148.5h10M5.1 145.6l5 2.9-5 2.9zM410.1 148.5h10"/>
<path d="M410.1 148.5l5-2.9v5.8zM6.7 222.7h3.4M410.1 222.7h3.5M70.1 287v3.4M140.1 287v3.4M210.1 287v10M210.1 287l2.9 5h-5.8zM280.1 287v3.4M350.1 287v3.4"/>
</g>
<g fill="none" stroke="#000" stroke-width=".51">
<path d="M269.8 249.5h40.3M270.1 242h140v45h-140zM270.1 257h140M303.2 257v16M310.1 242v15M350.1 257v30M390.1 257v12M270.1 265h33.1M270.1 273h80M350.1 269h60M350.1 263h60M350.1 280.5h60"/>
<path d="M370.1 280.5v6.5M390.1 280.5v6.5"/>
</g>
<g fill="#000">
<path d="M36.7 36.4l2.4 .8-.4 .9zM78.5 38.2l1.8-1.8-1 2.4zM191 38.1l1.8-1.7-1 2.3zM294.8 38.7l2.5 .5-2.5 .6zM301.3 39.2l2.4-.5v1.1zM29.9 45.1l1.5 2-.9 .4zM85.8 54.1l1.4 2.2-2.1-1.4zM197.2 46.4l1.9-1.7-1.1 2.3zM295.6 58.2l.8-.5 .9 2.4zM91.2 68.3l.9 .2-.9 2.4zM343.9 78.6h1.1l-.5 2.5zM36.3 91l.9 .4-1.5 2.1z"/>
<path d="M38 97.5l2.1 1.3-.7 .8zM99 91.1l.8 .6-1.9 1.8zM113.7 97.5l.5 2.4h-1zM131 91.3l.9-.4 .5 2.6zM148 97.5l2.1 1.5-.8 .7zM186.7 97.5l.5 2.4h-1zM191.7 92.3l.8-.6 1.1 2.3zM197.2 85.1l.9-.6 1 2.4zM317.3 85.1l-.9 2.4-.9-.5zM328.6 83.6l-.8 2.4-.9-.5zM344.5 85.1l.5 2.5h-1.1zM29.9 104.9l1.9 1.8-.9 .5z"/>
<path d="M141.8 104.5l2.2 1.2-.5 .7zM199.1 121.5l1.8-1.8 .6 .9zM199.1 104.7l1.9-1.7 .5 .9zM113.2 133.4h1l-.5 2.5zM140.8 139.4l.9 .4-1.5 2.1zM186.2 134.7h1l-.5 2.5zM309.9 138.5l.9 .5-1.7 1.9zM186.7 157l.5 2.4h-1zM304.4 152.5l2.2-1.3-1.5 2.1zM367.5 147.1l2.1-1.4-1.4 2.1zM389.7 155.1l2-1.6-1.2 2.2zM394.6 143.8l.7 .7-2.1 1.4z"/>
<path d="M23 161.2l2.5 .5-2.5 .5zM25.9 161.7l2.5-.5v1zM113.7 158.2l.5 2.5h-1zM141.8 160.7l2 1.5-.8 .7zM200.3 166.8l.8 .6-2 1.6zM30.7 188l.9 .5-1.7 1.9zM40 194.6l.7 .7-2.2 1.3zM85.3 188.8l.8-.6 1.1 2.3zM92.4 189l.8 .6-2 1.7zM96.8 194.7l.6 .8-2.2 1.1zM113.2 194.1h1l-.5 2.5zM128.9 194.6l.9-.4 .7 2.4z"/>
<path d="M136 188.9l.8-.6 1 2.4zM143.2 189.8l.7 .7-2.1 1.4zM145.8 196.6l1.8-1.8 .6 .9zM186.2 194.1h1l-.5 2.5zM199.1 189.9l2.3 1.2-.7 .8zM34.9 200.7l1.6 1.9-.9 .5zM50.1 200.7l1.7 1.9-.9 .5zM97.4 200.7l1.8 1.7-.8 .6zM131.1 202.3l1.9-1.6-1.2 2.2zM135.5 209.4l2.3-1-1.8 1.8zM190.1 202.1l2.1-1.4-1.3 2.1zM197.1 210.6l2-1.6-1.3 2.2z"/>
<path d="M91.2 222.5l1.1 2.3-1 .3zM197.3 236.3l.8-.5 1 2.3zM37.7 255.2l.9 .5-1.6 1.9zM67 255.3l.8 .5-1.8 1.8zM96.8 259.1h1l-.5 2.6zM154.2 255.3l.8 .6-1.9 1.7zM187.8 255.1l1 .3-1.2 2.2zM97.3 262l.5 2.5h-1z"/>
</g>
<g font-size="7.9">
<text x="93.2" y="18.2">VISTA INFERIOR</text>
<text x="101" y="27.2">SCALE 1 : 5</text>
</g>
<g font-size="6.3">
<text x="238.7" y="19.5">3DOF250-04-CCL01 (ITEM 5) Y 3DOF250-04-CCI01 (ITEM 6)</text>
<text x="271.3" y="26.7">Mismo criterio para su soldadura</text>
</g>
<g font-size="4.7">
<text x="214.7" y="206.7">NOTA: TODAS LAS MARCAS CON LA LETRA &quot;A&quot; HAY QUE APLICARLES UN CORDÓN DE SOLDADURA</text>
<text x="214.7" y="212.1">CONTINUO.</text>
<text x="214.7" y="217.5">EL ITEM 3DOF250-04-CMESA01 DEBE QUEDAR BIEN SOLDADO A LA ESTRUCTURA TUBULAR.</text>
<text x="214.7" y="222.9">SOLDADURA RESISTENTE.</text>
<text x="214.7" y="228.3">POR LA PARTE SUPERIOR EL ITEM 3DOF250-04-CMESA01 TIENE COLISOS PARA QUE SE APLIQUE</text>
<text x="214.7" y="233.7">SOLDADURA TAMBIÉN POR AHÍ.</text>
<text x="304.6" y="263.8">MESA UNIVERSAL</text>
<text x="304.6" y="269.2">3DOF250</text>
</g>
<g font-size="4.2">
<text x="34" y="9.6">6</text>
<text x="104" y="9.6">5</text>
<text x="174" y="9.6">4</text>
<text x="244" y="9.6">3</text>
<text x="314" y="9.6">2</text>
<text x="384" y="9.6">1</text>
<text x="6.8" y="38.7">D</text>
<text x="410.6" y="38.7">D</text>
<text x="7" y="112.9">C</text>
<text x="410.8" y="112.9">C</text>
<text x="7" y="187.1">B</text>
<text x="410.8" y="187.1">B</text>
<text x="7" y="261.4">A</text>
<text x="410.8" y="261.4">A</text>
<text x="34" y="290.4">6</text>
<text x="104" y="290.4">5</text>
<text x="174" y="290.4">4</text>
<text x="244" y="290.4">3</text>
<text x="314" y="290.4">2</text>
<text x="384" y="290.4">1</text>
</g>
<g font-size="3.9">
<text x="310.2" y="32.6">20 mm</text>
<text x="45.8" y="40" transform="rotate(28 45.8 40)">A</text>
<text x="310.2" y="37">Longitud que apoya en el tubo</text>
<text x="74.4" y="42.8" transform="rotate(-54 74.4 42.8)">A</text>
<text x="37.8" y="48.7">SOLDAR CONTRA EL TUBO</text>
<text x="182.8" y="48.3" transform="rotate(-53 182.8 48.3)">A</text>
<text x="191.4" y="53.3" transform="rotate(-53 191.4 53.3)">A</text>
<text x="233" y="52.8">la cara lateral del tubo, soldar y limar</text>
<text x="238.6" y="48.3">Esta cara en un mismo plano que</text>
<text x="35.5" y="54.7" transform="rotate(65 35.5 54.7)">A</text>
<text x="93.8" y="55.8">SOLDAR CONTRA EL TUBO</text>
<text x="93.8" y="60.2">LAS DOS CARAS VAN A RAS</text>
<text x="347.8" y="68">20 mm</text>
<text x="192.5" y="75.7" transform="rotate(55 192.5 75.7)">A</text>
<text x="347.8" y="72.4">Longitud que apoya en el tubo</text>
<text x="38.9" y="83.8" transform="rotate(-66 38.9 83.8)">A</text>
<text x="128.4" y="80.9" transform="rotate(68 128.4 80.9)">A</text>
<text x="185.8" y="81.6" transform="rotate(54 185.8 81.6)">A</text>
<text x="103.1" y="84.7" transform="rotate(-53 103.1 84.7)">A</text>
<text x="249.1" y="95.2">la cara lateral del tubo, soldar y limar</text>
<text x="254.6" y="90.7">Esta cara en un mismo plano que</text>
<text x="210.6" y="97.1" transform="rotate(-29 210.6 97.1)">A</text>
<text x="46.2" y="104.2" transform="rotate(45 46.2 104.2)">A</text>
<text x="154.3" y="103.2" transform="rotate(50 154.3 103.2)">A</text>
<text x="258.2" y="104.6">Soldar por los colisos contra el tubo</text>
<text x="36.2" y="111.7" transform="rotate(54 36.2 111.7)">A</text>
<text x="151.4" y="110.7" transform="rotate(38 151.4 110.7)">A</text>
<text x="184.7" y="118.1" transform="rotate(-90 184.7 118.1)">198,5</text>
<text x="207.8" y="114.8" transform="rotate(-32 207.8 114.8)">A</text>
<text x="111.6" y="121.2" transform="rotate(-90 111.6 121.2)">192,5</text>
<text x="147.5" y="124">SOLDAR POR</text>
<text x="259.2" y="123.4">Esta cara en un mismo plano que</text>
<text x="147.5" y="128.4">LOS COLISOS</text>
<text x="253.6" y="127.9">la cara lateral del tubo, soldar y limar</text>
<text x="346.6" y="131.6">la cara lateral del tubo, soldar y limar</text>
<text x="352.2" y="127.1">Esta cara en un mismo plano que</text>
<text x="326.3" y="147.8">Cara en contacto con</text>
<text x="326.3" y="152.3">pared lateral del tubo</text>
<text x="20.6" y="160.2">2</text>
<text x="207" y="157.9" transform="rotate(-50 207 157.9)">A</text>
<text x="148.5" y="166.9" transform="rotate(49 148.5 166.9)">A</text>
<text x="232" y="162.3">Soldar por los colisos contra el tubo</text>
<text x="317.1" y="162.9">Soldar por los colisos contra el tubo</text>
<text x="80.9" y="179.9" transform="rotate(54 80.9 179.9)">A</text>
<text x="130.5" y="177.7" transform="rotate(57 130.5 177.7)">A</text>
<text x="33.6" y="181.9" transform="rotate(-60 33.6 181.9)">A</text>
<text x="97.7" y="181.8" transform="rotate(-50 97.7 181.8)">A</text>
<text x="111.6" y="181.9" transform="rotate(-90 111.6 181.9)">192,5</text>
<text x="148.2" y="184.1" transform="rotate(-45 148.2 184.1)">A</text>
<text x="44.7" y="189.4" transform="rotate(-43 44.7 189.4)">A</text>
<text x="102.9" y="189.3" transform="rotate(-38 102.9 189.3)">A</text>
<text x="126.9" y="186.7" transform="rotate(64 126.9 186.7)">A</text>
<text x="154.3" y="189.7" transform="rotate(-34 154.3 189.7)">A</text>
<text x="184.7" y="186.6" transform="rotate(-90 184.7 186.6)">198,5</text>
<text x="210.1" y="197.2" transform="rotate(38 210.1 197.2)">A</text>
<text x="39.8" y="207.9" transform="rotate(63 39.8 207.9)">A</text>
<text x="103.5" y="207.5" transform="rotate(56 103.5 207.5)">A</text>
<text x="124.2" y="209.9" transform="rotate(-51 124.2 209.9)">A</text>
<text x="183.2" y="208.9" transform="rotate(-47 183.2 208.9)">A</text>
<text x="128.2" y="213.8" transform="rotate(-35 128.2 213.8)">A</text>
<text x="14.6" y="220.3">SOLDAR CONTRA EL TUBO</text>
<text x="190.1" y="217.9" transform="rotate(-49 190.1 217.9)">A</text>
<text x="94.1" y="223.6">SOLDAR CONTRA EL TUBO</text>
<text x="191.8" y="225.5" transform="rotate(56 191.8 225.5)">A</text>
<text x="94.1" y="228.1">LAS DOS CARAS VAN A RAS</text>
<text x="40.4" y="249" transform="rotate(-62 40.4 249)">A</text>
<text x="68.6" y="252" transform="rotate(-56 68.6 252)">A</text>
<text x="157.1" y="250.6" transform="rotate(-53 157.1 250.6)">A</text>
<text x="188.8" y="250" transform="rotate(-73 188.8 250)">A</text>
<text x="19" y="269.1">2 mm de distancia de la pared lateral del tubo</text>
<text x="19" y="274.2">y extremo chapa 3DOF250-04-CMESA01</text>
<text x="358.5" y="275">3DOF250-04-SMESA01-MET04</text>
<text x="358.5" y="279.4">2477</text>
</g>
<g font-size="3.1">
<text x="312.7" y="246.8">Tolerancias para dimensiones lineales y angulares sin indicación individual</text>
<text x="312.7" y="250.4">de tolerancia, según ISO 2768-1:1989</text>
<text x="312.7" y="254">Zonas de rugosidad no especificada, Ra 3.2</text>
<text x="358.7" y="286.4">4</text>
<text x="377.7" y="285.6">A3</text>
<text x="396.2" y="285.9">5 /16</text>
</g>
<g font-size="2.4">
<text x="271.2" y="244.4">MATERIAL:</text>
<text x="271.3" y="252">ACABADO SUPERFICIAL:</text>
<text x="271.4" y="247.9">Steel, Mild</text>
<text x="271.3" y="254.6">Negro satinado liso</text>
<text x="271.2" y="259.7">SCALE:</text>
<text x="350.6" y="260.8">DRAWN: Sergio Torremocha</text>
<text x="391.2" y="260.6">22/03/2016</text>
<text x="350.6" y="267">CHECKED: Antonio Garcia</text>
<text x="391.2" y="266.7">22/03/2016</text>
<text x="350.6" y="271.4">DWG NO:</text>
<text x="350.8" y="276.9">Id. Ref:</text>
<text x="350.8" y="282.8">REV</text>
<text x="371.2" y="282.9">SIZE</text>
<text x="390.9" y="282.9">SHEET</text>
</g>
</svg>
